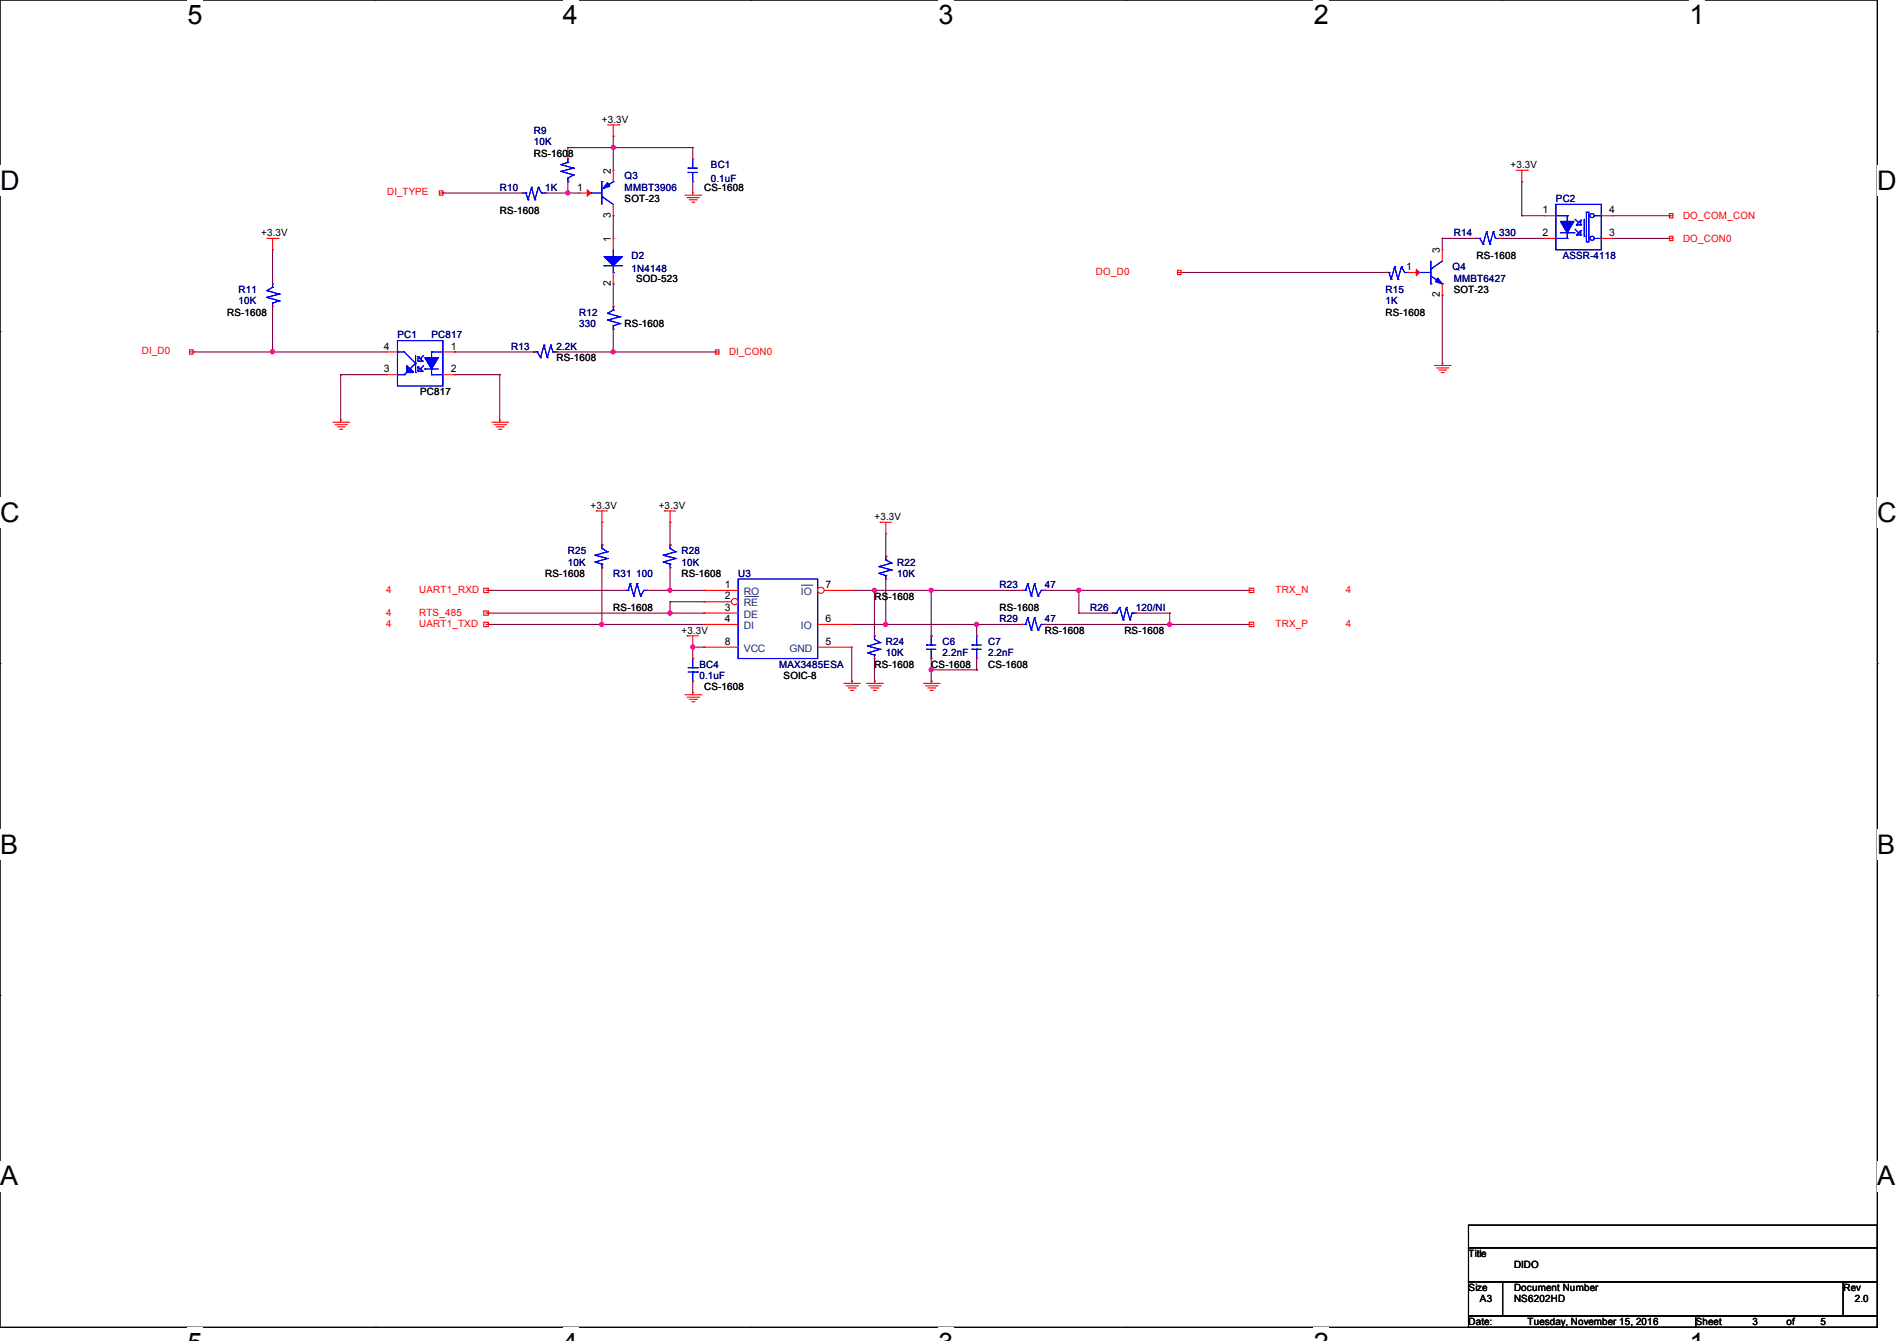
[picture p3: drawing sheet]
<svg xmlns="http://www.w3.org/2000/svg" width="297mm" height="210mm" viewBox="0 0 297 210" stroke-linecap="round" stroke-linejoin="round" font-family="sans-serif">
<path d="M0 0h293.9v207.9h-293.9z" fill="none" stroke="#000" stroke-width=".17"/>
<g fill="#fff">
<path d="M29.4 0h2.3v4.7h-2.3z"/>
<path d="M29.4 207.9h2.3v2.1h-2.3z"/>
</g>
<path d="M58.8 0h.1M58.8 207.9h.1" fill="none" stroke="#000" stroke-width=".17"/>
<g fill="#fff">
<path d="M88.1 0h2.4v4.7h-2.4z"/>
<path d="M88.1 207.9h2.4v2.1h-2.4z"/>
</g>
<path d="M117.6 0h.1M117.6 207.9h.1" fill="none" stroke="#000" stroke-width=".17"/>
<g fill="#fff">
<path d="M146.9 0h2.4v4.7h-2.4z"/>
<path d="M146.9 207.9h2.4v2.1h-2.4z"/>
</g>
<path d="M176.3 0h.1M176.3 207.9h.1" fill="none" stroke="#000" stroke-width=".17"/>
<g fill="#fff">
<path d="M205.7 0h2.4v4.7h-2.4z"/>
<path d="M205.7 207.9h2.4v2.1h-2.4z"/>
</g>
<path d="M235.1 0h.1M235.1 207.9h.1" fill="none" stroke="#000" stroke-width=".17"/>
<g fill="#fff">
<path d="M264.5 0h2.4v4.7h-2.4z"/>
<path d="M264.5 207.9h2.4v2.1h-2.4z"/>
<path d="M0 26h3v4.7h-3z"/>
<path d="M293.9 26h3.1v4.7h-3.1z"/>
<path d="M0 77.9h3v4.7h-3z"/>
<path d="M293.9 77.9h3.1v4.7h-3.1z"/>
</g>
<path d="M0 51.9h.1M293.9 51.9h.1" fill="none" stroke="#000" stroke-width=".17"/>
<g fill="#fff">
<path d="M0 129.9h2.8v4.7h-2.8z"/>
<path d="M293.9 129.9h2.9v4.7h-2.9z"/>
</g>
<path d="M0 103.9h.1M293.9 103.9h.1" fill="none" stroke="#000" stroke-width=".17"/>
<g fill="#fff">
<path d="M-.1 181.8h2.9v4.8h-2.9z"/>
<path d="M293.8 181.8h3v4.8h-3z"/>
</g>
<path d="M0 155.9h.1M293.9 155.9h.1M229.9 191.9h64v3.5h-64zM229.9 195.4h64v5.3h-64zM229.9 200.7h5.3v5.4h-5.3zM229.9 206.1h35.6v1.8h-35.6zM235.2 200.7h53.4v5.4h-53.4zM265.5 206.1h28.4v1.8h-28.4zM288.6 200.7h5.3v5.4h-5.3z" fill="none" stroke="#000" stroke-width=".17"/>
<g fill="none" stroke="#800040" stroke-width=".17">
<path d="M42.7 39.1h.1M42.7 39.1v5.3M69.3 30.2h.1M69.3 30.2h12.5M85.3 30.2h.1M85.3 30.2h5.4M88.9 30.2h.1M88.9 23.1h.1M88.9 28.4h.1M88.9 23.1v1.8M88.9 28.4v1.8M88.9 23.1h19.6"/>
<path d="M96 23.1h.1M96 33.8h.1M96 21.3h.1M96 21.3v5.4M96 33.8v3.5M108.5 23.1h.1M108.5 28.4h.1M108.5 23.1v1.8M108.5 28.4v1.8M225.8 37.3h.1M225.8 37.3v1.8M225.8 37.3h5.3"/>
<path d="M234.7 37.3h7.1M238.3 28.4h.1M238.3 33.8h.1M238.3 28.4v5.4M238.3 33.8h3.5M241.8 37.3h.1M252.5 37.3h.1M252.5 33.8h8.9M252.5 37.3h8.9M261.4 33.8h.1M30.2 55.1h.1M30.2 55.1h30.3"/>
<path d="M42.7 55.1h.1M42.7 48h.1M42.7 48v7.1M53.3 58.7h.1M53.3 58.7v7.1M53.3 58.7h7.2M71.1 58.7h.1M71.1 55.1h.1M71.1 55.1h12.5M71.1 58.7h7.1M78.2 58.7h.1M78.2 58.7v7.1"/>
<path d="M87.1 55.1h.1M87.1 55.1h24.9M96 55.1h.1M96 51.6h.1M96 44.4h.1M96 44.4v3.6M96 51.6v3.5M184.9 42.7h.1M184.9 42.7h32M225.8 46.2h.1M225.8 46.2v10.7M76.5 92.5h.1"/>
<path d="M76.5 96h.1M76.5 97.8h.1M76.5 92.5h21.3M76.5 97.8h33.7M76.5 96h33.7M94.2 88.9h.1M94.2 97.8h.1M94.2 81.8h.1M94.2 81.8v3.5M94.2 88.9v8.9M101.3 92.5h8.9M104.9 81.8h.1"/>
<path d="M104.9 92.5h.1M104.9 94.2h.1M104.9 81.8v3.5M104.9 88.9v3.6M104.9 94.2v1.8M104.9 94.2h5.3M110.2 92.5h.1M110.2 96h.1M110.2 94.2h.1M133.3 92.5h26.7M133.3 97.8h26.7M136.9 99.6h.1"/>
<path d="M136.9 92.5h.1M136.9 92.5v7.1M138.7 97.8h.1M138.7 87.1h.1M138.7 83.6v3.5M138.7 90.7v7.1M145.8 92.5h.1M145.8 99.6h.1M145.8 92.5v7.1M152.9 97.8h.1M152.9 97.8v1.8M160 92.5h.1"/>
<path d="M160 97.8h.1M163.6 92.5h32M163.6 97.8h32M168.9 92.5h.1M168.9 96h.1M168.9 96h5.3M168.9 92.5v3.5M177.8 96h5.3M183.1 97.8h.1M183.1 96h.1M183.1 96v1.8M195.6 92.5h.1"/>
<path d="M195.6 97.8h.1M108.5 103.1h.1M108.5 108.5h.1M108.5 106.7v1.8M110.2 101.3h.1M110.2 101.3h-1.7v1.8M133.3 106.7h.1M133.3 101.3v5.4M136.9 106.7h.1M136.9 103.1v3.6M145.8 104.9h.1M145.8 106.7h.1"/>
<path d="M145.8 103.1v3.6M145.8 104.9h7.1M152.9 104.9h.1M152.9 103.1v1.8"/>
</g>
<g fill="#f0f" stroke="#f0f" stroke-width=".17">
<circle cx="96" cy="55.1" r=".32"/>
<circle cx="96" cy="23.1" r=".32"/>
<circle cx="42.7" cy="55.1" r=".32"/>
<circle cx="88.9" cy="30.2" r=".32"/>
<circle cx="183.1" cy="97.8" r=".32"/>
<circle cx="104.9" cy="92.4" r=".32"/>
<circle cx="104.9" cy="96" r=".32"/>
<circle cx="94.2" cy="97.8" r=".32"/>
<circle cx="138.7" cy="97.8" r=".32"/>
<circle cx="152.9" cy="97.8" r=".32"/>
<circle cx="168.9" cy="92.4" r=".32"/>
<circle cx="108.4" cy="101.3" r=".32"/>
<circle cx="136.9" cy="92.4" r=".32"/>
<circle cx="145.8" cy="92.4" r=".32"/>
<circle cx="145.8" cy="104.9" r=".32"/>
</g>
<g fill="none" stroke="#f00" stroke-width=".17">
<path d="M95.1 19.6h1.8M96 19.6v1.7M96.9 19.6h.1M41.8 37.3h1.8M42.7 39.1h.1M42.7 37.3v1.8M43.6 37.3h.1M68.8 29.9h.5v.7h-.5zM68.8 30.2h.5M69.3 30.2h.1M81.8 30.2h.1M85.3 30.2h.1"/>
<path d="M88.9 24.9h.1M88.9 28.4h.1M90.7 30.2h.1M90.7 30.2h1.8M96 21.3h.1M96 37.3h.1M96 33.8h.1M96 26.7h.1M96 26.7v1.7M96 32v1.8M96 37.3v1.8M107.2 30.6h2.5"/>
<path d="M107.6 30.9h1.7M107.9 31.3h1.1M108.3 31.7h.3M108.5 30.2h.1M108.5 28.4h.1M108.5 24.9h.1M108.5 30.2v.4M108.6 31.7h.1M109 31.3h.1M109.3 30.9h.1M109.7 30.6h.1M237.4 26.7h1.7"/>
<path d="M238.3 28.4h.1M238.3 26.7v1.7M239.1 26.7h.1M261.4 33.4h.5v.7h-.5zM261.4 37h.5v.7h-.5zM261.4 33.8h.1M261.4 37.3h.1M261.4 37.3h.5M261.4 33.8h.5M29.7 54.8h.5v.7h-.5zM29.7 55.1h.5M30.2 55.1h.1"/>
<path d="M42.7 48h.1M42.7 44.4h.1M96 51.6h.1M96 48h.1M96 44.4h.1M96 42.7v1.7M112 54.8h.6v.7h-.6zM112 55.1h.1M112 55.1h.6M184.4 42.3h.5v.7h-.5zM184.4 42.7h.5M184.9 42.7h.1"/>
<path d="M216.9 42.7h.1M220.5 42.7h.1M224.6 57.2h2.4M224.9 57.6h1.8M225.3 58h1.1M225.6 58.3h.4M225.8 56.9h.1M225.8 56.9v.3M226 58.3h.1M226.4 58h.1M226.7 57.6h.1M227 57.2h.1"/>
<path d="M52.1 66.1h2.5M52.5 66.5h1.7M52.8 66.8h1.1M53.2 67.2h.3M53.3 65.8h.1M53.3 65.8v.3M53.5 67.2h.1M53.9 66.8h.1M54.2 66.5h.1M54.6 66.1h.1M77 66.1h2.5M77.3 66.5h1.8"/>
<path d="M77.7 66.8h1.1M78.1 67.2h.3M78.2 65.8h.1M78.2 65.8v.3M78.4 67.2h.1M78.8 66.8h.1M79.1 66.5h.1M79.5 66.1h.1M75.7 92.1h.8v.7h-.8zM75.7 97.5h.8v.6h-.8zM75.7 95.7h.8v.7h-.8zM76.1 92.5h.1"/>
<path d="M76.1 97.8h.1M76.1 96h.1M76.1 92.5h.4M76.1 97.8h.4M76.1 96h.4M93.3 80h.1M93.3 80h1.8M94.2 81.8h.1M94.2 80v1.8M104 80h.1M104 80h1.8M104.9 81.8h.1"/>
<path d="M104.9 80v1.8M107.6 99.6h.1M107.6 99.6h1.7M108.5 99.6v1.7M110.2 92.5h.1M110.2 92.5h5.4M136.9 99.6h.1M137.8 81.8h.1M137.8 81.8h1.8M138.7 83.6h.1M138.7 81.8v1.8M152.9 99.6h.1"/>
<path d="M160 92.5h.1M163.6 92.5h.1M195.6 92.1h.7v.7h-.7zM195.6 97.5h.7v.6h-.7zM195.6 92.5h.3M195.6 97.8h.3M195.9 92.5h.1M195.9 97.8h.1M107.2 108.8h2.5M107.6 109.2h1.7M107.9 109.5h1.1M108.3 109.9h.3"/>
<path d="M108.5 101.3h.1M108.5 108.5h.1M108.5 108.5v.3M108.6 109.9h.1M109 109.5h.1M109.3 109.2h.1M109.7 108.8h.1M132.1 107h2.5M132.5 107.4h1.7M132.8 107.7h1.1M133.2 108.1h.3M133.3 106.7h.1"/>
<path d="M133.3 106.7v.3M133.5 108.1h.1M133.9 107.7h.1M134.2 107.4h.1M134.6 107h.1M135.7 107h2.4M136 107.4h1.8M136.4 107.7h1.1M136.7 108.1h.4M136.9 106.7h.1M136.9 103.1h.1M136.9 106.7v.3"/>
<path d="M137.1 108.1h.1M137.5 107.7h.1M137.8 107.4h.1M138.1 107h.1M144.6 107h2.4M144.9 107.4h1.8M145.2 107.7h1.1M145.6 108.1h.4M145.8 106.7h.1M145.8 106.7v.3M146 108.1h.1M146.3 107.7h.1"/>
<path d="M146.7 107.4h.1M147 107h.1M152.9 103.1h.1"/>
</g>
<g fill="none" stroke="#00f" stroke-width=".17">
<path d="M81.8 30.2h.5M82.3 30.2h.1M82.3 30.2l.4 1.1M82.7 31.3h.1M83.2 29.3h.1M83.2 29.3l-.5 2M83.2 29.3l.5 2M83.7 31.3h.1M84.3 29.3h.1M84.3 29.3l-.6 2M84.3 29.3l.5 .9M84.8 30.2h.1"/>
<path d="M84.8 30.2h.5M85.3 30.2h.1M87.8 25.8h.1M87.8 26.8h.1M87.8 25.8l2 .5M87.8 26.8l2 .6M88.9 27.9h.1M88.9 25.4h.1M88.9 28.4h.1M88.9 25.4l-1.1 .4M88.9 24.9v.5M88.9 27.9v.5"/>
<path d="M89.8 26.3h.1M89.8 27.4h.1M89.8 26.3l-2 .5M89.8 27.4l-.9 .5M92.5 30.2h.1M92.5 30.2h1.7M94.2 30.8h.1M94.2 28.4h.1M94.2 30.8l1.8 1.2M94.2 28.4v3.6M96 28.4h.1M96 39.1v1.1"/>
<path d="M96 28.4l-1.8 1.3M107.7 26.3h.1M107.7 27h.1M107.7 26.3h1.5M107.7 27h1.5M108.5 26.3h.1M108.5 27h.1M108.5 24.9v1.4M108.5 27v1.4M41.8 46.6h.1M41.8 45.5h.1M41.8 46.6l1.9 .5"/>
<path d="M41.8 45.5l1.9 .6M42.7 45h.1M42.7 47.5h.1M42.7 44.4h.1M42.7 45l-.9 .5M42.7 44.4v.6M42.7 47.5v.5M43.7 47.1h.1M43.7 46.1h.1M43.7 47.1l-1 .4M43.7 46.1l-1.9 .5M94.6 41.6h.1"/>
<path d="M94.6 41.6h2.9M95.1 50.1h.1M95.1 49.1h.1M95.1 50.1l2 .6M95.1 49.1l2 .5M96 48.6h.1M96 51h.1M96 48h.1M96 40.2h.1M96 42.7h.1M96 48.6l-.9 .5M96 41.6v1.1"/>
<path d="M96 48v.6M96 51v.6M97.1 50.7h.1M97.1 49.6h.1M97.1 50.7l-1.1 .3M97.1 49.6l-2 .5M216.9 42.7h.6M217.5 42.7h.1M217.5 42.7l.3 1M217.8 43.7h.1M218.4 41.8h.1M218.4 41.8l-.6 1.9"/>
<path d="M218.4 41.8l.5 1.9M218.9 43.7h.1M219.4 41.8h.1M219.4 41.8l-.5 1.9M219.4 41.8l.5 .9M219.9 42.7h.1M219.9 42.7h.6M220.5 42.7h.1M115.6 90.7h12.4v12.4h-12.4zM136.9 99.6h.1M136.9 99.6v.5M152.9 99.6v1.4"/>
<path d="M160 92.5h.6M160.6 92.5h.1M160.9 91.4h.1M160.9 91.4l-.3 1.1M160.9 91.4l.6 1.9M161.5 93.3h.1M162 91.4h.1M162 91.4l-.5 1.9M162 91.4l.5 1.9M162.5 93.3h.1M163 92.5h.1M163 92.5l-.5 .8"/>
<path d="M163 92.5h.6M163.6 92.5h.1M135.8 102.2h.1M135.8 101.2h.1M135.8 102.2l1.1 .4M135.8 101.2l2 .5M136.9 100.1h.1M136.9 102.6h.1M136.9 100.1l.9 .5M136.9 102.6v.5M137.8 101.7h.1M137.8 100.6h.1"/>
<path d="M137.8 101.7l-2 .5M137.8 100.6l-2 .6M152.2 101h.1M152.2 101.7h.1M152.2 101h1.4M152.2 101.7h1.4M152.9 101h.1M152.9 101.7h.1M152.9 101.7v1.4"/>
</g>
<g fill="#00f" stroke="#00f" stroke-width=".17">
<path d="M95.1 28.6l.4 .6-1.1 .3z"/>
<path d="M94.6 40.2h2.9l-1.5 1.4z" fill-rule="evenodd"/>
<path d="M94.6 40.2h2.9l-1.5 1.4z" fill-rule="evenodd"/>
</g>
<path d="M91.9 29.7l.6 .5-.6 .5z" fill="#f00" stroke="#f00" stroke-width=".17"/>
<circle cx="115" cy="94.2" r=".5" fill="#fff" stroke="#f00" stroke-width=".17"/>
<path d="M110.2 94.2h.1M110.2 96h.1M110.2 97.8h.1M110.2 94.2h4.3M110.2 96h5.4M110.2 97.8h5.4M128 97.8h5.3M133.3 97.8h.1M110.2 101.3h.1M110.2 101.3h5.4M128 101.3h5.3M133.3 101.3h.1" fill="none" stroke="#f00" stroke-width=".17"/>
<path d="M116.6 93.4h2.1M118.7 93.4h.1" fill="none" stroke="#004080" stroke-width=".16"/>
<circle cx="128.5" cy="92.4" r=".5" fill="#fff" stroke="#f00" stroke-width=".17"/>
<g fill="none" stroke="#f00" stroke-width=".17">
<path d="M225.8 39.1h.1M225.8 39.1v1.8M231.1 37.3h.1M234.7 37.3h.1M241.8 33.8h.1M241.8 37.3h.1M241.8 33.8h1.8M241.8 37.3h1.8M250.7 33.8h1.8M250.7 37.3h1.8M252.5 33.8h.1M252.5 37.3h.1"/>
<path d="M60.5 55.1h.1M60.5 58.7h.1M60.5 55.1h1.7M60.5 58.7h1.7M69.3 55.1h1.8M69.3 58.7h1.8M71.1 55.1h.1M71.1 58.7h.1M83.6 55.1h.1M87.1 55.1h.1M220.5 42.7h.1M220.5 42.7h1.7"/>
<path d="M225.8 46.2h.1M225.8 44.4v1.8M94.2 88.9h.1M94.2 85.3h.1M97.8 92.5h.1M101.3 92.5h.1M104.9 88.9h.1M104.9 85.3h.1M129.1 92.5h4.2M133.3 92.5h.1M138.7 90.7h.1M138.7 87.1h.1"/>
<path d="M145.8 99.6h.1M160 97.8h.1M163.6 97.8h.1M174.2 96h.1M177.8 96h.1M108.5 106.7h.1M108.5 103.1h.1M145.8 103.1h.1"/>
</g>
<path d="M125.4 91.6h1.8M127.2 91.6h.1" fill="none" stroke="#004080" stroke-width=".16"/>
<g fill="none" stroke="#00f" stroke-width=".17">
<path d="M231.1 37.3h.1M231.1 37.3h.6M231.7 37.3h.1M231.7 37.3l.5 .9M232.2 38.2h.1M232.7 36.3h.1M232.7 36.3l.6 1.9M232.7 36.3l-.5 1.9M233.3 38.2h.1M233.8 36.3h.1M233.8 36.3l.3 1M233.8 36.3l-.5 1.9"/>
<path d="M234.1 37.3h.1M234.1 37.3h.6M243.6 32h7.1v7.1h-7.1zM243.6 37.3h1.8M243.6 33.8h1.8M244.3 36.4h2.1M245.4 36.4h.1M245.4 33.8h.1M245.4 37.3h.1M245.4 33.8v.9M245.4 36.4v.9M246.4 36.4h.1"/>
<path d="M246.6 34.3l.5 .5M246.6 35.9l.5 .5M246.8 35.2h.1M246.8 36.8h.1M246.8 35.2h.7M246.8 36.8h.7M247.1 34.8h.1M247.1 36.4h.1M247.1 34.8l-.3 .4M247.5 35.2h.1M247.5 34.5h.1M247.5 36.8h.1"/>
<path d="M247.5 36.1h.1M247.5 34.5v.7M247.5 36.1v.7M247.5 34.5l-.4 .3M247.5 36.1l-.7 .7M248 37h.1M248 34.3v2.7M248.4 33.2h.4v4.7h-.4zM249.6 37.3h1.1M249.6 33.8h1.1M250.7 33.8h.1M250.7 37.3h.1"/>
<path d="M62.2 53.3h7.1v7.2h-7.1zM62.2 55.1h.1M62.2 58.7h.1M62.2 55.1h1.1l1.8 1.8M62.2 58.7h1.1M63.3 58.7h.1M63.7 58.3l-.4 .4M64.2 57.8h.1M65.1 56.9h.1M65.1 58.3h.1M65.1 55.7v2.6M65.1 56.9l-.9 .9"/>
<path d="M65.4 56.6h.1M65.4 55.8h.1M65.4 58.1h.1M65.4 57.4h.1M65.4 56.6h.7M65.4 55.8v.8M65.4 57.4v.7M65.4 55.8l.4 .4M65.4 57.4l.7 .7M65.4 58.1h.7M65.8 56.2h.1M65.8 57.8h.1"/>
<path d="M65.8 56.2l.3 .4M66.1 56.6h.1M66.1 58.1h.1M66.3 55.7l-.5 .5M66.3 57.2l-.5 .6M66.5 57.8h.1M66.5 57.8h2.1M67.6 57.8h.1M67.6 55.1h.1M67.6 58.7h.1M67.6 55.1h1.7M67.6 55.1v.9"/>
<path d="M67.6 57.8v.9M67.6 58.7h1.7M83.6 55.1h.1M83.6 55.1h.5M84.1 55.1h.1M84.1 55.1l.5 .9M84.6 56h.1M85.2 54.1h.1M85.2 54.1l.5 1.9M85.2 54.1l-.6 1.9M85.7 56h.1M86.2 54.1h.1"/>
<path d="M86.2 54.1l.4 1M86.2 54.1l-.5 1.9M86.6 55.1h.1M86.6 55.1h.5M222.2 42.7h.1M222.2 42.7h1.8M224 42.1h.1M224 44.4h.1M224 43.2l1.8 1.2M224 40.9v3.5M225.8 44.4h.1M225.8 40.9l-1.8 1.2"/>
<path d="M93.2 88h.1M93.2 87h.1M93.2 88l1 .3M93.2 87l1.9 .5M94.2 85.9h.1M94.2 88.3h.1M94.2 85.3h.1M94.2 85.9l.9 .5M94.2 85.3v.6M94.2 88.3v.6M95.1 87.5h.1M95.1 86.4h.1"/>
<path d="M95.1 87.5l-1.9 .5M95.1 86.4l-1.9 .6M97.8 92.5h.5M98.3 92.5h.1M98.7 91.4h.1M98.7 91.4l-.4 1.1M98.7 91.4l.5 1.9M99.2 93.3h.1M99.7 91.4h.1M99.7 91.4l-.5 1.9M99.7 91.4l.6 1.9M100.3 93.3h.1"/>
<path d="M100.8 92.5h.1M100.8 92.5l-.5 .8M100.8 92.5h.5M101.3 92.5h.1M103.8 88h.1M103.8 87h.1M103.8 88l1.1 .3M103.8 87l2 .5M104.9 85.9h.1M104.9 88.3h.1M104.9 85.3h.1M104.9 85.9l.9 .5"/>
<path d="M104.9 85.3v.6M104.9 88.3v.6M105.8 87.5h.1M105.8 86.4h.1M105.8 87.5l-2 .5M105.8 86.4l-2 .6M137.6 89.8h.1M137.6 88.7h.1M137.6 89.8l1.1 .3M137.6 88.7l2 .5M138.7 87.7h.1M138.7 90.1h.1"/>
<path d="M138.7 87.1h.1M138.7 87.7l.9 .5M138.7 87.1v.6M138.7 90.1v.6M139.6 89.2h.1M139.6 88.2h.1M139.6 89.2l-2 .6M139.6 88.2l-2 .5M145.8 99.6v1.4M160 97.8h.6M160.6 97.8h.1M160.9 96.7h.1"/>
<path d="M160.9 96.7l-.3 1.1M160.9 96.7l.6 2M161.5 98.7h.1M162 96.7h.1M162 96.7l-.5 2M162 96.7l.5 2M162.5 98.7h.1M163 97.8h.1M163 97.8l-.5 .9M163 97.8h.6M163.6 97.8h.1M174.2 96h.1"/>
<path d="M174.2 96h.6M174.8 96h.1M175.3 95.1h.1M175.3 95.1l.6 2M175.3 95.1l-.5 .9M175.9 97.1h.1M176.4 95.1h.1M176.4 95.1l.5 2M176.4 95.1l-.5 2M176.9 97.1h.1M177.2 96h.1M177.2 96l-.3 1.1"/>
<path d="M177.2 96h.6M107.7 104.6h1.5M107.7 105.2h1.5M108.5 104.6h.1M108.5 105.2h.1M108.5 103.1v1.5M108.5 105.2v1.5M109.2 104.6h.1M109.2 105.2h.1M145.1 101h.1M145.1 101.7h.1M145.1 101h1.4"/>
<path d="M145.1 101.7h1.4M145.8 101h.1M145.8 101.7h.1M145.8 101.7v1.4"/>
<circle cx="249.3" cy="37.3" r=".33"/>
<circle cx="249.3" cy="33.8" r=".33"/>
</g>
<g fill="#00f" stroke="#00f" stroke-width=".17">
<path d="M225.1 43.6l.7 .8-1.1-.3z"/>
<path d="M66.5 56h2.1l-1 1.8z"/>
<path d="M244.3 34.7h2.1l-1 1.7z"/>
<path d="M63.7 57.2l1 1.1-.5-.5 .5 .5h-1z" fill-rule="evenodd"/>
<path d="M63.7 57.2l1 1.1-.5-.5 .5 .5h-1z" fill-rule="evenodd"/>
</g>
<path d="M221.7 42.2l.5 .5-.5 .5z" fill="#f00" stroke="#f00" stroke-width=".17"/>
<g fill="#f0f" stroke="#f0f" stroke-width=".17">
<circle cx="96" cy="55.1" r=".32"/>
<circle cx="96" cy="23.1" r=".32"/>
<circle cx="42.7" cy="55.1" r=".32"/>
<circle cx="88.9" cy="30.2" r=".32"/>
<circle cx="183.1" cy="97.8" r=".32"/>
<circle cx="104.9" cy="92.4" r=".32"/>
<circle cx="104.9" cy="96" r=".32"/>
<circle cx="94.2" cy="97.8" r=".32"/>
<circle cx="138.7" cy="97.8" r=".32"/>
<circle cx="152.9" cy="97.8" r=".32"/>
<circle cx="168.9" cy="92.4" r=".32"/>
<circle cx="108.4" cy="101.3" r=".32"/>
<circle cx="136.9" cy="92.4" r=".32"/>
<circle cx="145.8" cy="92.4" r=".32"/>
<circle cx="145.8" cy="104.9" r=".32"/>
</g>
<g font-size="4.2">
<text x="29.4" y="3.8">5</text>
<text x="88.1" y="3.8">4</text>
<text x="146.9" y="3.8">3</text>
<text x="205.7" y="3.8">2</text>
<text x="264.5" y="3.8">1</text>
<text x="0" y="29.8">D</text>
<text x="293.9" y="29.8">D</text>
<text x="0" y="81.7">C</text>
<text x="293.9" y="81.7">C</text>
<text x="0" y="133.7">B</text>
<text x="293.9" y="133.7">B</text>
<text x="0" y="185.6">A</text>
<text x="293.9" y="185.6">A</text>
</g>
<g font-size="1.6" fill="#000080">
<text x="83.6" y="21">R9</text>
<text x="83.6" y="22.8">10K</text>
<text x="78.2" y="29.9">R10</text>
<text x="85.3" y="29.9">1K</text>
<text x="97.8" y="28.1">Q3</text>
<text x="97.8" y="29.9">MMBT3906</text>
<text x="111.3" y="26.3">BC1</text>
<text x="111.3" y="28.4">0.1uF</text>
<text x="243.6" y="31.7">PC2</text>
<text x="98.9" y="40.6">D2</text>
<text x="227.6" y="37">R14</text>
<text x="234.7" y="37">330</text>
<text x="244.7" y="40.6">ASSR-4118</text>
<text x="37.3" y="45.9">R11</text>
<text x="37.3" y="47.7">10K</text>
<text x="98.9" y="42.7">1N4148</text>
<text x="216.9" y="45.9">R15</text>
<text x="216.9" y="47.7">1K</text>
<text x="227.4" y="42.3">Q4</text>
<text x="227.6" y="44.1">MMBT6427</text>
<text x="62.2" y="53">PC1</text>
<text x="67.6" y="53">PC817</text>
<text x="90.7" y="49.4">R12</text>
<text x="90.7" y="51.2">330</text>
<text x="80" y="54.8">R13</text>
<text x="87.1" y="54.8">2.2K</text>
<text x="88.9" y="86.8">R25</text>
<text x="88.9" y="88.6">10K</text>
<text x="106.7" y="86.8">R28</text>
<text x="106.7" y="88.6">10K</text>
<text x="140.5" y="88.6">R22</text>
<text x="96" y="90.3">R31</text>
<text x="99.6" y="90.3">100</text>
<text x="115.6" y="90.3">U3</text>
<text x="140.5" y="90.3">10K</text>
<text x="156.5" y="92.1">R23</text>
<text x="163.6" y="92.1">47</text>
<text x="170.7" y="95.7">R26</text>
<text x="177.8" y="95.7">120/NI</text>
<text x="138.7" y="101">R24</text>
<text x="147.6" y="101">C6</text>
<text x="154.7" y="101">C7</text>
<text x="156.5" y="97.5">R29</text>
<text x="163.6" y="97.5">47</text>
<text x="109.5" y="104.6">BC4</text>
<text x="109.5" y="106.3">0.1uF</text>
<text x="122" y="104.6">MAX3485ESA</text>
<text x="138.7" y="102.8">10K</text>
<text x="147.6" y="102.8">2.2nF</text>
<text x="154.7" y="102.8">2.2nF</text>
</g>
<g font-size="1.6">
<text x="94.2" y="19.2">+3.3V</text>
<text x="83.6" y="24.6">RS-1608</text>
<text x="90.3" y="29.8">1</text>
<text x="95.6" y="27.2" transform="rotate(-90 95.6 27.2)">2</text>
<text x="110.2" y="29.9">CS-1608</text>
<text x="236.5" y="26.3">+3.3V</text>
<text x="78.2" y="33.4">RS-1608</text>
<text x="95.6" y="34.1" transform="rotate(-90 95.6 34.1)">3</text>
<text x="97.8" y="31.7">SOT-23</text>
<text x="241.5" y="33.4">1</text>
<text x="251.9" y="33.4">4</text>
<text x="40.9" y="37">+3.3V</text>
<text x="95.6" y="37.9" transform="rotate(-90 95.6 37.9)">1</text>
<text x="225.4" y="39.7" transform="rotate(-90 225.4 39.7)">3</text>
<text x="231.2" y="40.6">RS-1608</text>
<text x="241.5" y="37">2</text>
<text x="251.9" y="37">3</text>
<text x="95.6" y="44.8" transform="rotate(-90 95.6 44.8)">2</text>
<text x="99.6" y="44.1">SOD-523</text>
<text x="220.2" y="42.3">1</text>
<text x="225.4" y="46.6" transform="rotate(-90 225.4 46.6)">2</text>
<text x="227.6" y="45.9">SOT-23</text>
<text x="35.6" y="49.4">RS-1608</text>
<text x="97.8" y="51.2">RS-1608</text>
<text x="216.9" y="49.4">RS-1608</text>
<text x="60.1" y="54.7">4</text>
<text x="60.1" y="58.3">3</text>
<text x="70.6" y="54.7">1</text>
<text x="70.6" y="58.3">2</text>
<text x="87.1" y="56.6">RS-1608</text>
<text x="65.8" y="61.9">PC817</text>
<text x="92.5" y="79.7">+3.3V</text>
<text x="103.1" y="79.7">+3.3V</text>
<text x="136.9" y="81.4">+3.3V</text>
<text x="85.3" y="90.3">RS-1608</text>
<text x="96" y="95.7">RS-1608</text>
<text x="106.7" y="90.3">RS-1608</text>
<text x="113.5" y="92.1">1</text>
<text x="113.5" y="93.9">2</text>
<text x="113.5" y="95.6">3</text>
<text x="129.3" y="92.1">7</text>
<text x="136.9" y="93.9">RS-1608</text>
<text x="156.5" y="95.7">RS-1608</text>
<text x="106.7" y="99.2">+3.3V</text>
<text x="113.5" y="97.4">4</text>
<text x="113.5" y="101">8</text>
<text x="129.3" y="101">5</text>
<text x="129.3" y="97.4">6</text>
<text x="163.6" y="99.2">RS-1608</text>
<text x="176" y="99.2">RS-1608</text>
<text x="122.7" y="106.3">SOIC-8</text>
<text x="136.9" y="104.6">RS-1608</text>
<text x="145.8" y="104.6">CS-1608</text>
<text x="154.7" y="104.6">CS-1608</text>
<text x="110.2" y="108.1">CS-1608</text>
<text x="229.9" y="196.9">Title</text>
<text x="229.9" y="202.2">Size</text>
<text x="231.7" y="204">A3</text>
<text x="237" y="202.2">Document Number</text>
<text x="237" y="204">NS6202HD</text>
<text x="237" y="198.6">DIDO</text>
<text x="288.6" y="202.2">Rev</text>
<text x="290.4" y="204">2.0</text>
<text x="229.9" y="207.5">Date:</text>
<text x="239.2" y="207.5">Tuesday, November 15, 2016</text>
<text x="265.5" y="207.5">Sheet</text>
<text x="274.4" y="207.5">3</text>
<text x="279.7" y="207.5">of</text>
<text x="285" y="207.5">5</text>
</g>
<g font-size="1.6" fill="#f00">
<text x="60.6" y="30.6">DI_TYPE</text>
<text x="263.5" y="34.3">DO_COM_CON</text>
<text x="263.5" y="37.9">DO_CON0</text>
<text x="171.6" y="43.1">DO_D0</text>
<text x="22.2" y="55.5">DI_D0</text>
<text x="114.1" y="55.7">DI_CON0</text>
<text x="60.5" y="92.8">4</text>
<text x="65.6" y="92.8">UART1_RXD</text>
<text x="199.7" y="92.8">TRX_N</text>
<text x="210.7" y="92.8">4</text>
<text x="60.5" y="98.2">4</text>
<text x="60.5" y="96.4">4</text>
<text x="65.6" y="98.2">UART1_TXD</text>
<text x="65.6" y="96.4">RTS_485</text>
<text x="199.7" y="98.2">TRX_P</text>
<text x="210.7" y="98.2">4</text>
</g>
<g font-size="1.6" fill="#004080">
<text x="116.5" y="93.2">RO</text>
<text x="116.5" y="95">RE</text>
<text x="125.4" y="93.2">IO</text>
<text x="116.5" y="96.7">DE</text>
<text x="116.5" y="98.5">DI</text>
<text x="125.4" y="98.5">IO</text>
<text x="116.5" y="102.1">VCC</text>
<text x="123.6" y="102.1">GND</text>
</g>
</svg>
